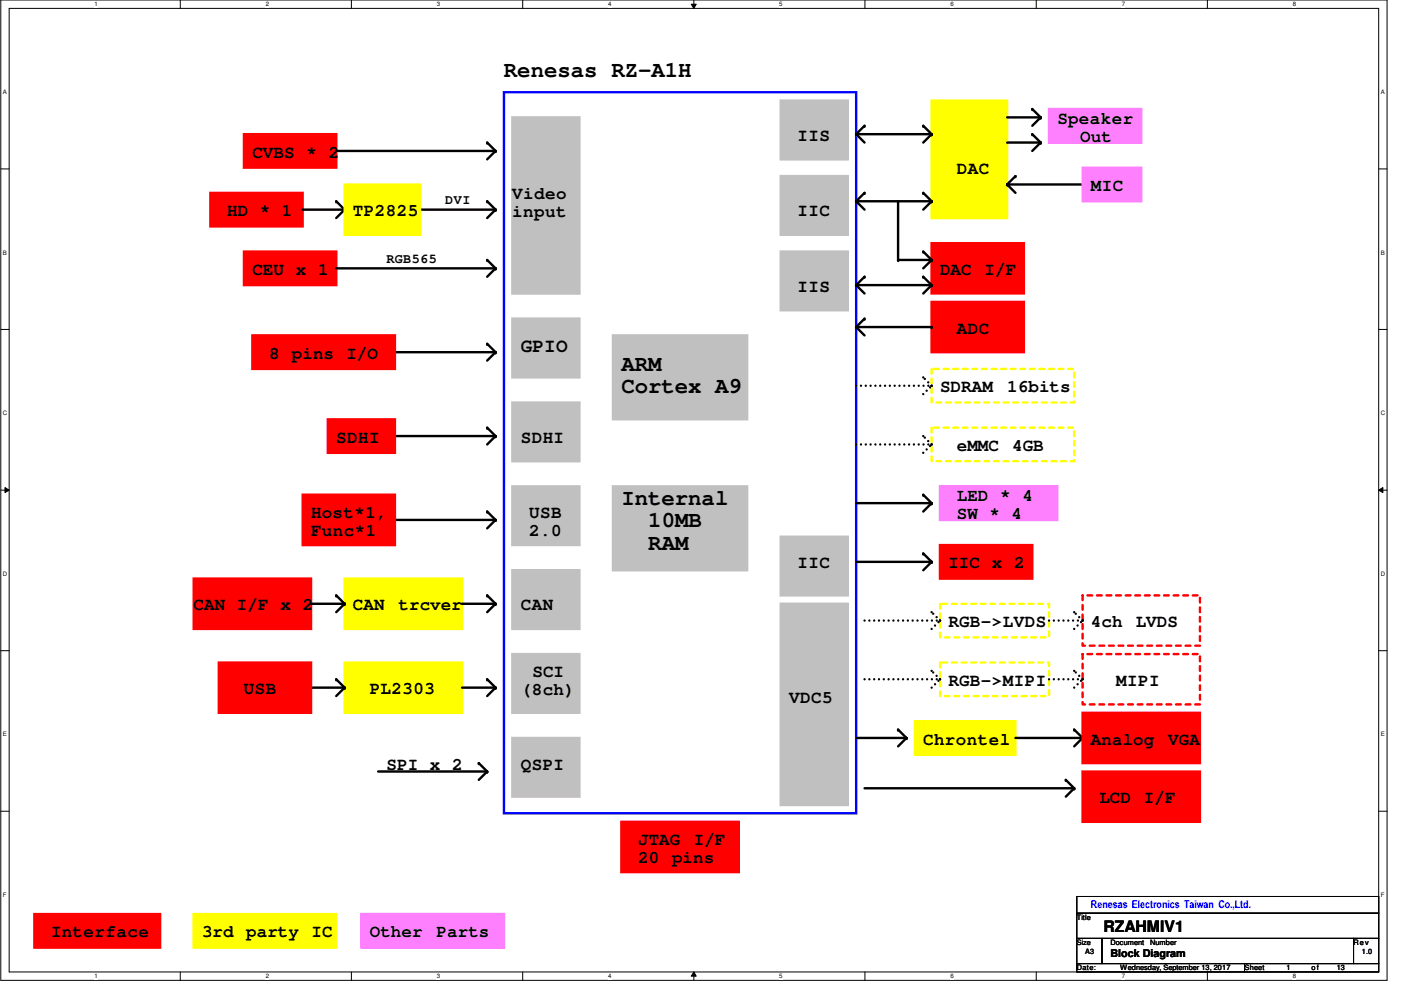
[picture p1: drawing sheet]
<svg xmlns="http://www.w3.org/2000/svg" width="297mm" height="210mm" viewBox="0 0 297 210" stroke-linecap="round" stroke-linejoin="round" font-family="sans-serif">
<path d="M.2 0h293.9v207.9h-293.9zM1.9 1.8h290.4v204.3h-290.4z" fill="none" stroke="#000" stroke-width=".21"/>
<g fill="#fff">
<path d="M20.1 .2h.6v1.4h-.6z"/>
<path d="M20.1 206.2h.6v1.4h-.6z"/>
</g>
<path d="M38.2 0v1.8M38.2 206.1v1.8" fill="none" stroke="#000" stroke-width=".21"/>
<g fill="#fff">
<path d="M56.3 .2h.7v1.4h-.7z"/>
<path d="M56.3 206.2h.7v1.4h-.7z"/>
</g>
<path d="M74.5 0v1.8M74.5 206.1v1.8" fill="none" stroke="#000" stroke-width=".21"/>
<g fill="#fff">
<path d="M92.6 .2h.7v1.4h-.7z"/>
<path d="M92.6 206.2h.7v1.4h-.7z"/>
</g>
<path d="M110.8 0v1.8M110.8 206.1v1.8" fill="none" stroke="#000" stroke-width=".21"/>
<g fill="#fff">
<path d="M128.9 .2h.7v1.4h-.7z"/>
<path d="M128.9 206.2h.7v1.4h-.7z"/>
</g>
<path d="M146.6 .9h1l-.5 .9zM147.1 0v1.8M147.1 206.1l.5 .9h-1zM147.1 206.1v1.8" fill="none" stroke="#000" stroke-width=".21"/>
<path d="M146.6 .9h1l-.5 .9zM147.1 206.1l.5 .9h-1z" fill="#000"/>
<g fill="#fff">
<path d="M165.2 .2h.7v1.4h-.7z"/>
<path d="M165.2 206.2h.7v1.4h-.7z"/>
</g>
<path d="M183.4 0v1.8M183.4 206.1v1.8" fill="none" stroke="#000" stroke-width=".21"/>
<g fill="#fff">
<path d="M201.5 .2h.7v1.4h-.7z"/>
<path d="M201.5 206.2h.7v1.4h-.7z"/>
</g>
<path d="M219.7 0v1.8M219.7 206.1v1.8" fill="none" stroke="#000" stroke-width=".21"/>
<g fill="#fff">
<path d="M237.8 .2h.7v1.4h-.7z"/>
<path d="M237.8 206.2h.7v1.4h-.7z"/>
</g>
<path d="M256 0v1.8M256 206.1v1.8" fill="none" stroke="#000" stroke-width=".21"/>
<g fill="#fff">
<path d="M274.1 .2h.7v1.4h-.7z"/>
<path d="M274.1 206.2h.7v1.4h-.7z"/>
<path d="M.6 18.8h.8v1.4h-.8z"/>
<path d="M292.8 18.8h.8v1.4h-.8z"/>
<path d="M.6 52.8h.8v1.4h-.8z"/>
<path d="M292.8 52.8h.8v1.4h-.8z"/>
</g>
<path d="M.2 35.8h1.7M292.3 35.8h1.8" fill="none" stroke="#000" stroke-width=".21"/>
<g fill="#fff">
<path d="M.6 86.9h.9v1.4h-.9z"/>
<path d="M292.8 86.9h.9v1.4h-.9z"/>
</g>
<path d="M.2 69.8h1.7M292.3 69.8h1.8" fill="none" stroke="#000" stroke-width=".21"/>
<g fill="#fff">
<path d="M.6 120.9h.9v1.4h-.9z"/>
<path d="M292.8 120.9h.9v1.4h-.9z"/>
</g>
<path d="M.2 103.9h1.7M1.1 103.4l.8 .5-.8 .5zM292.3 103.9l.9-.5v1zM292.3 103.9h1.8" fill="none" stroke="#000" stroke-width=".21"/>
<path d="M1.1 103.4l.8 .5-.8 .5zM292.3 103.9l.9-.5v1z" fill="#000"/>
<g fill="#fff">
<path d="M.6 155h.8v1.4h-.8z"/>
<path d="M292.8 155h.8v1.4h-.8z"/>
</g>
<path d="M.2 138h1.7M292.3 138h1.8" fill="none" stroke="#000" stroke-width=".21"/>
<g fill="#fff">
<path d="M.6 189h.8v1.4h-.8z"/>
<path d="M292.8 189h.7v1.4h-.7z"/>
</g>
<path d="M.2 172h1.7M292.3 172h1.8" fill="none" stroke="#000" stroke-width=".21"/>
<path d="M106.8 19.6h74.7v152.9h-74.7z" fill="none" stroke="#00f" stroke-width=".51"/>
<path d="M108.6 120.9h14.2v12.4h-14.2z" fill-rule="evenodd" fill="#c0c0c0"/>
<path d="M108.6 120.9h14.2v12.4h-14.2z" fill="none" stroke="#c0c0c0" stroke-width=".51"/>
<path d="M108.6 103.1h14.2v12.5h-14.2z" fill-rule="evenodd" fill="#c0c0c0"/>
<path d="M108.6 103.1h14.2v12.5h-14.2z" fill="none" stroke="#c0c0c0" stroke-width=".51"/>
<path d="M108.6 85.3h14.2v12.5h-14.2z" fill-rule="evenodd" fill="#c0c0c0"/>
<path d="M108.6 85.3h14.2v12.5h-14.2z" fill="none" stroke="#c0c0c0" stroke-width=".51"/>
<path d="M108.6 67.6h14.2v12.4h-14.2z" fill-rule="evenodd" fill="#c0c0c0"/>
<path d="M108.6 67.6h14.2v12.4h-14.2z" fill="none" stroke="#c0c0c0" stroke-width=".51"/>
<path d="M108.6 24.9h14.2v37.3h-14.2z" fill-rule="evenodd" fill="#c0c0c0"/>
<path d="M108.6 24.9h14.2v37.3h-14.2z" fill="none" stroke="#c0c0c0" stroke-width=".51"/>
<path d="M108.6 138.7h14.2v12.4h-14.2z" fill-rule="evenodd" fill="#c0c0c0"/>
<path d="M108.6 138.7h14.2v12.4h-14.2z" fill="none" stroke="#c0c0c0" stroke-width=".51"/>
<path d="M51.7 28.4h19.6v7.2h-19.6z" fill-rule="evenodd" fill="#f00"/>
<path d="M51.7 28.4h19.6v7.2h-19.6z" fill="none" stroke="#f00" stroke-width=".51"/>
<path d="M44.6 40.9h19.6v7.1h-19.6z" fill-rule="evenodd" fill="#f00"/>
<path d="M44.6 40.9h19.6v7.1h-19.6z" fill="none" stroke="#f00" stroke-width=".51"/>
<path d="M71.3 32h33.8M103.3 30.2l1.8 1.8M105.1 32l-1.8 1.8M89.1 44.4h16M103.3 42.7l1.8 1.7M105.1 44.4l-1.8 1.8" fill="none" stroke="#000" stroke-width=".51"/>
<g fill="#000">
<circle cx="103.3" cy="30.2" r=".25"/>
<circle cx="105.1" cy="32" r=".25"/>
<circle cx="103.3" cy="42.7" r=".25"/>
<circle cx="105.1" cy="44.4" r=".25"/>
</g>
<path d="M108.6 156.5h14.2v12.4h-14.2z" fill-rule="evenodd" fill="#c0c0c0"/>
<path d="M108.6 156.5h14.2v12.4h-14.2z" fill="none" stroke="#c0c0c0" stroke-width=".51"/>
<path d="M73.1 122.7h24.9v10.6h-24.9z" fill-rule="evenodd" fill="#ff0"/>
<path d="M73.1 122.7h24.9v10.6h-24.9z" fill="none" stroke="#ff0" stroke-width=".51"/>
<path d="M64.2 44.4h8.9M71.3 42.7l1.8 1.7M73.1 44.4l-1.8 1.8M83.7 92.5h21.4M103.3 90.7l1.8 1.8M105.1 92.5l-1.8 1.7M83.7 110.2h21.4M103.3 108.5l1.8 1.7M105.1 110.2l-1.8 1.8M80.2 163.6h23.1M101.5 161.8l1.8 1.8M103.3 163.6l-1.8 1.8" fill="none" stroke="#000" stroke-width=".51"/>
<g fill="#000">
<circle cx="71.3" cy="42.7" r=".25"/>
<circle cx="73.1" cy="44.4" r=".25"/>
<circle cx="103.3" cy="90.7" r=".25"/>
<circle cx="105.1" cy="92.5" r=".25"/>
<circle cx="103.3" cy="108.5" r=".25"/>
<circle cx="105.1" cy="110.2" r=".25"/>
<circle cx="101.5" cy="161.8" r=".25"/>
<circle cx="103.3" cy="163.6" r=".25"/>
</g>
<path d="M69.5 88.9h14.2v7.1h-14.2z" fill-rule="evenodd" fill="#f00"/>
<path d="M69.5 88.9h14.2v7.1h-14.2z" fill="none" stroke="#f00" stroke-width=".51"/>
<path d="M41.1 122.7h24.9v10.6h-24.9z" fill-rule="evenodd" fill="#f00"/>
<path d="M41.1 122.7h24.9v10.6h-24.9z" fill="none" stroke="#f00" stroke-width=".51"/>
<path d="M130 71.1h28.4v17.8h-28.4z" fill-rule="evenodd" fill="#c0c0c0"/>
<path d="M130 71.1h28.4v17.8h-28.4z" fill="none" stroke="#c0c0c0" stroke-width=".51"/>
<path d="M66 128h7.1M71.3 126.2l1.8 1.8M73.1 128l-1.8 1.8M98 128h7.1M103.3 126.2l1.8 1.8M105.1 128l-1.8 1.8" fill="none" stroke="#000" stroke-width=".51"/>
<g fill="#000">
<circle cx="71.3" cy="126.2" r=".25"/>
<circle cx="73.1" cy="128" r=".25"/>
<circle cx="103.3" cy="126.2" r=".25"/>
<circle cx="105.1" cy="128" r=".25"/>
</g>
<path d="M73.1 140.5h24.9v10.6h-24.9z" fill-rule="evenodd" fill="#ff0"/>
<path d="M73.1 140.5h24.9v10.6h-24.9z" fill="none" stroke="#ff0" stroke-width=".51"/>
<path d="M66 145.8h7.1M71.3 144l1.8 1.8M73.1 145.8l-1.8 1.8M98 145.8h7.1M103.3 144l1.8 1.8M105.1 145.8l-1.8 1.8" fill="none" stroke="#000" stroke-width=".51"/>
<g fill="#000">
<circle cx="71.3" cy="144" r=".25"/>
<circle cx="73.1" cy="145.8" r=".25"/>
<circle cx="103.3" cy="144" r=".25"/>
<circle cx="105.1" cy="145.8" r=".25"/>
</g>
<path d="M46.4 140.5h19.6v10.6h-19.6z" fill-rule="evenodd" fill="#f00"/>
<path d="M46.4 140.5h19.6v10.6h-19.6z" fill="none" stroke="#f00" stroke-width=".51"/>
<path d="M64.2 104.9h19.5v10.7h-19.5z" fill-rule="evenodd" fill="#f00"/>
<path d="M64.2 104.9h19.5v10.7h-19.5z" fill="none" stroke="#f00" stroke-width=".51"/>
<path d="M73.1 39.1h16v10.7h-16z" fill-rule="evenodd" fill="#ff0"/>
<path d="M73.1 39.1h16v10.7h-16z" fill="none" stroke="#ff0" stroke-width=".51"/>
<path d="M83.7 74.7h21.4M103.3 72.9l1.8 1.8M105.1 74.7l-1.8 1.8" fill="none" stroke="#000" stroke-width=".51"/>
<g fill="#000">
<circle cx="103.3" cy="72.9" r=".25"/>
<circle cx="105.1" cy="74.7" r=".25"/>
</g>
<path d="M53.5 71.1h30.2v7.1h-30.2z" fill-rule="evenodd" fill="#f00"/>
<path d="M53.5 71.1h30.2v7.1h-30.2z" fill="none" stroke="#f00" stroke-width=".51"/>
<path d="M7.3 193.8h26.6v7.1h-26.6z" fill-rule="evenodd" fill="#f00"/>
<path d="M7.3 193.8h26.6v7.1h-26.6z" fill="none" stroke="#f00" stroke-width=".51"/>
<path d="M41.1 193.8h30.2v7.1h-30.2z" fill-rule="evenodd" fill="#ff0"/>
<path d="M41.1 193.8h30.2v7.1h-30.2z" fill="none" stroke="#ff0" stroke-width=".51"/>
<path d="M76.6 193.8h30.2v7.1h-30.2z" fill-rule="evenodd" fill="#ff80ff"/>
<path d="M76.6 193.8h30.2v7.1h-30.2z" fill="none" stroke="#ff80ff" stroke-width=".51"/>
<path d="M51.7 53.3h19.6v7.2h-19.6z" fill-rule="evenodd" fill="#f00"/>
<path d="M51.7 53.3h19.6v7.2h-19.6z" fill="none" stroke="#f00" stroke-width=".51"/>
<path d="M71.3 56.9h33.8M103.3 55.1l1.8 1.8M105.1 56.9l-1.8 1.8" fill="none" stroke="#000" stroke-width=".51"/>
<g fill="#000">
<circle cx="103.3" cy="55.1" r=".25"/>
<circle cx="105.1" cy="56.9" r=".25"/>
</g>
<path d="M165.5 21.3h14.2v12.5h-14.2z" fill-rule="evenodd" fill="#c0c0c0"/>
<path d="M165.5 21.3h14.2v12.5h-14.2z" fill="none" stroke="#c0c0c0" stroke-width=".51"/>
<path d="M165.5 37.3h14.2v12.5h-14.2z" fill-rule="evenodd" fill="#c0c0c0"/>
<path d="M165.5 37.3h14.2v12.5h-14.2z" fill="none" stroke="#c0c0c0" stroke-width=".51"/>
<path d="M165.5 53.3h14.2v12.5h-14.2z" fill-rule="evenodd" fill="#c0c0c0"/>
<path d="M165.5 53.3h14.2v12.5h-14.2z" fill="none" stroke="#c0c0c0" stroke-width=".51"/>
<path d="M130 103.1h28.4v17.8h-28.4z" fill-rule="evenodd" fill="#c0c0c0"/>
<path d="M130 103.1h28.4v17.8h-28.4z" fill="none" stroke="#c0c0c0" stroke-width=".51"/>
<path d="M197.5 21.3h16v24.9h-16z" fill-rule="evenodd" fill="#ff0"/>
<path d="M197.5 21.3h16v24.9h-16z" fill="none" stroke="#ff0" stroke-width=".51"/>
<path d="M181.5 28.4h16M181.5 28.4l1.8 1.8M183.3 26.7l-1.8 1.7M195.7 26.7l1.8 1.7M197.5 28.4l-1.8 1.8M181.5 42.7h16M181.5 42.7l1.8 1.7M183.3 40.9l-1.8 1.8M195.7 40.9l1.8 1.8M197.5 42.7l-1.8 1.7" fill="none" stroke="#000" stroke-width=".51"/>
<g fill="#000">
<circle cx="181.5" cy="28.4" r=".25"/>
<circle cx="183.3" cy="26.7" r=".25"/>
<circle cx="195.7" cy="26.7" r=".25"/>
<circle cx="197.5" cy="28.4" r=".25"/>
<circle cx="181.5" cy="42.7" r=".25"/>
<circle cx="183.3" cy="40.9" r=".25"/>
<circle cx="195.7" cy="40.9" r=".25"/>
<circle cx="197.5" cy="42.7" r=".25"/>
</g>
<path d="M197.5 51.6h19.6v10.6h-19.6z" fill-rule="evenodd" fill="#f00"/>
<path d="M197.5 51.6h19.6v10.6h-19.6z" fill="none" stroke="#f00" stroke-width=".51"/>
<path d="M183.3 58.7l-1.8 1.8M190.4 42.7v12.4h7.1M195.7 58.7l1.8 1.8M195.7 53.3l1.8 1.8M197.5 55.1l-1.8 1.8M181.5 60.5l1.8 1.7M181.5 60.5h16M197.5 60.5l-1.8 1.7" fill="none" stroke="#000" stroke-width=".51"/>
<g fill="#000">
<circle cx="183.3" cy="58.7" r=".25"/>
<circle cx="190.4" cy="55.1" r=".25"/>
<circle cx="195.7" cy="53.3" r=".25"/>
<circle cx="195.7" cy="58.7" r=".25"/>
<circle cx="197.5" cy="55.1" r=".25"/>
<circle cx="181.5" cy="60.5" r=".25"/>
<circle cx="197.5" cy="60.5" r=".25"/>
</g>
<path d="M165.5 128h14.2v42.7h-14.2z" fill-rule="evenodd" fill="#c0c0c0"/>
<path d="M165.5 128h14.2v42.7h-14.2z" fill="none" stroke="#c0c0c0" stroke-width=".51"/>
<path d="M165.5 113.8h14.2v12.4h-14.2z" fill-rule="evenodd" fill="#c0c0c0"/>
<path d="M165.5 113.8h14.2v12.4h-14.2z" fill="none" stroke="#c0c0c0" stroke-width=".51"/>
<path d="M197.5 64h19.6v10.7h-19.6z" fill-rule="evenodd" fill="#f00"/>
<path d="M197.5 64h19.6v10.7h-19.6z" fill="none" stroke="#f00" stroke-width=".51"/>
<path d="M213.5 24.9h7.1M213.5 30.2h7.1M213.5 39.1h16M213.5 39.1l1.8 1.8M215.3 37.3l-1.8 1.8M218.9 23.1l1.7 1.8M218.9 28.4l1.7 1.8M220.6 30.2l-1.7 1.8M220.6 24.9l-1.7 1.8M181.5 69.3l1.8 1.8M181.5 69.3h16M183.3 67.6l-1.8 1.7" fill="none" stroke="#000" stroke-width=".51"/>
<g fill="#000">
<circle cx="213.5" cy="39.1" r=".25"/>
<circle cx="215.3" cy="37.3" r=".25"/>
<circle cx="218.9" cy="23.1" r=".25"/>
<circle cx="218.9" cy="28.4" r=".25"/>
<circle cx="220.6" cy="24.9" r=".25"/>
<circle cx="220.6" cy="30.2" r=".25"/>
<circle cx="229.5" cy="39.1" r=".25"/>
<circle cx="181.5" cy="69.3" r=".25"/>
<circle cx="183.3" cy="67.6" r=".25"/>
<circle cx="197.5" cy="69.3" r=".25"/>
</g>
<path d="M222.4 23.1h19.6v7.1h-19.6z" fill-rule="evenodd" fill="#ff80ff"/>
<path d="M222.4 23.1h19.6v7.1h-19.6z" fill="none" stroke="#ff80ff" stroke-width=".51"/>
<path d="M229.5 35.6h12.5v7.1h-12.5z" fill-rule="evenodd" fill="#ff80ff"/>
<path d="M229.5 35.6h12.5v7.1h-12.5z" fill="none" stroke="#ff80ff" stroke-width=".51"/>
<path d="M181.5 119.1h16M195.7 117.3l1.8 1.8M197.5 119.1l-1.8 1.8M181.5 156.5h10.7M190.4 154.7l1.8 1.8M192.2 156.5l-1.8 1.7" fill="none" stroke="#000" stroke-width=".51"/>
<g fill="#000">
<circle cx="195.7" cy="117.3" r=".25"/>
<circle cx="197.5" cy="119.1" r=".25"/>
<circle cx="190.4" cy="154.7" r=".25"/>
<circle cx="192.2" cy="156.5" r=".25"/>
</g>
<path d="M194 152.9h21.3v7.1h-21.3z" fill-rule="evenodd" fill="#ff0"/>
<path d="M194 152.9h21.3v7.1h-21.3z" fill="none" stroke="#ff0" stroke-width=".51"/>
<path d="M215.3 156.5h14.2M227.7 154.7l1.8 1.8M229.5 156.5l-1.8 1.7" fill="none" stroke="#000" stroke-width=".51"/>
<g fill="#000">
<circle cx="227.7" cy="154.7" r=".25"/>
<circle cx="229.5" cy="156.5" r=".25"/>
</g>
<path d="M229.5 151.1h24.9v10.7h-24.9z" fill-rule="evenodd" fill="#f00"/>
<path d="M229.5 151.1h24.9v10.7h-24.9z" fill="none" stroke="#f00" stroke-width=".51"/>
<path d="M229.5 163.6h24.9v10.6h-24.9z" fill-rule="evenodd" fill="#f00"/>
<path d="M229.5 163.6h24.9v10.6h-24.9z" fill="none" stroke="#f00" stroke-width=".51"/>
<path d="M183.3 167.1h44.4M226 165.4l1.7 1.7M227.7 167.1l-1.7 1.8" fill="none" stroke="#000" stroke-width=".51"/>
<g fill="#000">
<circle cx="226" cy="165.4" r=".25"/>
<circle cx="227.7" cy="167.1" r=".25"/>
</g>
<path d="M199.3 115.6h19.6v7.1h-19.6z" fill-rule="evenodd" fill="#f00"/>
<path d="M199.3 115.6h19.6v7.1h-19.6z" fill="none" stroke="#f00" stroke-width=".51"/>
<path d="M229.5 138.7h24.9v10.7h-24.9zM229.5 126.2h24.9v10.7h-24.9z" fill="none" stroke="#f00" stroke-width=".51" stroke-dasharray="1 1"/>
<path d="M197.5 78.2h30.2v7.1h-30.2zM197.5 90.7h30.2v7.1h-30.2zM199.3 128h23.1v7.1h-23.1zM199.3 140.5h23.1v7.1h-23.1z" fill="none" stroke="#ff0" stroke-width=".51" stroke-dasharray="1 1"/>
<g fill="none" stroke="#000" stroke-width=".51" stroke-dasharray="0 1">
<path d="M181.5 81.8h16M181.5 94.2h16M195.7 83.6l1.8-1.8M195.7 96l1.8-1.8M197.5 81.8l-1.8-1.8M197.5 94.2l-1.8-1.7M183.3 131.6h16M197.5 133.3l1.8-1.7M199.3 131.6l-1.8-1.8M222.4 131.6h7.1M227.7 133.3l1.8-1.7M229.5 131.6l-1.8-1.8"/>
<path d="M183.3 144h16M197.5 145.8l1.8-1.8M199.3 144l-1.8-1.8M222.4 144h7.1M227.7 145.8l1.8-1.8M229.5 144l-1.8-1.8"/>
</g>
<g fill="#000" stroke-dasharray="0 1">
<circle cx="195.7" cy="80" r=".25"/>
<circle cx="195.7" cy="92.5" r=".25"/>
<circle cx="197.5" cy="81.8" r=".25"/>
<circle cx="197.5" cy="94.2" r=".25"/>
<circle cx="197.5" cy="129.8" r=".25"/>
<circle cx="199.3" cy="131.6" r=".25"/>
<circle cx="227.7" cy="129.8" r=".25"/>
<circle cx="229.5" cy="131.6" r=".25"/>
<circle cx="197.5" cy="142.2" r=".25"/>
<circle cx="199.3" cy="144" r=".25"/>
<circle cx="227.7" cy="142.2" r=".25"/>
<circle cx="229.5" cy="144" r=".25"/>
</g>
<path d="M131.7 174.2h24.9v10.7h-24.9z" fill-rule="evenodd" fill="#f00"/>
<path d="M131.7 174.2h24.9v10.7h-24.9z" fill="none" stroke="#f00" stroke-width=".51"/>
<path d="M181.5 106.7h16M195.7 104.9l1.8 1.8M197.5 106.7l-1.8 1.8" fill="none" stroke="#000" stroke-width=".51"/>
<g fill="#000">
<circle cx="195.7" cy="104.9" r=".25"/>
<circle cx="197.5" cy="106.7" r=".25"/>
</g>
<path d="M199.3 103.1h24.9v7.1h-24.9z" fill-rule="evenodd" fill="#ff80ff"/>
<path d="M199.3 103.1h24.9v7.1h-24.9z" fill="none" stroke="#ff80ff" stroke-width=".51"/>
<path d="M228.3 190.1h64v3.5h-64zM228.3 193.6h64v5.4h-64zM228.3 199h5.3v5.3h-5.3zM233.6 199h53.4v5.3h-53.4zM287 199h5.3v5.3h-5.3zM228.3 204.3h35.6v1.8h-35.6zM263.9 204.3h28.4v1.8h-28.4z" fill="none" stroke="#000" stroke-width=".21"/>
<g font-size="4.7">
<text x="106.8" y="16.4">Renesas RZ-A1H</text>
<text x="131.7" y="78.6">ARM</text>
<text x="131.7" y="83.4">Cortex A9</text>
<text x="131.7" y="107.1">Internal</text>
<text x="137.5" y="111.8">10MB</text>
<text x="137.5" y="116.5">RAM</text>
</g>
<text font-size="4.1" x="110.4" y="74.6">GPIO</text>
<g font-size="3.7">
<text x="169.1" y="29.8">IIS</text>
<text x="224.2" y="26.3">Speaker</text>
<text x="53.5" y="33.4">CVBS * 2</text>
<text x="229" y="30">Out</text>
<text x="202.9" y="37">DAC</text>
<text x="231.3" y="40.5">MIC</text>
<text x="48.2" y="45.8">HD * 1</text>
<text x="74.8" y="45.8">TP2825</text>
<text x="108.6" y="42.3">Video</text>
<text x="108.6" y="46">input</text>
<text x="169.1" y="45.8">IIC</text>
<text x="53.5" y="58.3">CEU x 1</text>
<text x="199.3" y="58.3">DAC</text>
<text x="208.7" y="58.3">I/F</text>
<text x="169.1" y="61.8">IIS</text>
<text x="202.9" y="70.7">ADC</text>
<text x="57.1" y="76.1">8 pins I/O</text>
<text x="199.3" y="83.2">SDRAM</text>
<text x="213.6" y="83.2">16bits</text>
<text x="71.3" y="93.9">SDHI</text>
<text x="110.4" y="93.9">SDHI</text>
<text x="202.9" y="95.6">eMMC</text>
<text x="214.6" y="95.6">4GB</text>
<text x="202.9" y="106.3">LED * 4</text>
<text x="66" y="109.9">Host*1,</text>
<text x="66" y="113.6">Func*1</text>
<text x="112.2" y="109.9">USB</text>
<text x="112.2" y="113.6">2.0</text>
<text x="202.9" y="110">SW * 4</text>
<text x="169.1" y="120.5">IIC</text>
<text x="201.1" y="120.5">IIC x 2</text>
<text x="41.1" y="129.4">CAN I/F x 2</text>
<text x="74.8" y="129.4">CAN</text>
<text x="84.5" y="129.4">trcver</text>
<text x="110.4" y="129.4">CAN</text>
<text x="201.1" y="133">RGB-&gt;LVDS</text>
<text x="231.3" y="133">4ch</text>
<text x="240.8" y="133">LVDS</text>
<text x="112.9" y="143.6">SCI</text>
<text x="51.7" y="147.2">USB</text>
<text x="78.4" y="147.2">PL2303</text>
<text x="110.4" y="147.4">(8ch)</text>
<text x="167.3" y="149">VDC5</text>
<text x="201.1" y="145.4">RGB-&gt;MIPI</text>
<text x="236.6" y="145.4">MIPI</text>
<text x="195.7" y="157.9">Chrontel</text>
<text x="231.3" y="157.9">Analog</text>
<text x="247.7" y="157.9">VGA</text>
<text x="82" y="163.2">SPI x 2</text>
<text x="110.4" y="163.2">QSPI</text>
<text x="233.1" y="170.3">LCD</text>
<text x="242.5" y="170.3">I/F</text>
<text x="135.3" y="179.2">JTAG</text>
<text x="147.1" y="179.2">I/F</text>
<text x="135.3" y="182.9">20</text>
<text x="142.5" y="182.9">pins</text>
<text x="10.8" y="198.8">Interface</text>
<text x="42.8" y="198.8">3rd party</text>
<text x="66.1" y="198.8">IC</text>
<text x="78.4" y="198.8">Other</text>
<text x="92.6" y="198.8">Parts</text>
</g>
<text font-size="3.3" x="234" y="197.7">RZAHMIV1</text>
<g font-size="2.8">
<text x="94.4" y="43.3">DVI</text>
<text x="82" y="55.7">RGB565</text>
</g>
<text font-size="2.3" fill="#00f" x="231.3" y="192.4">Renesas Electronics Taiwan Co.,Ltd.</text>
<text font-size="2.3" x="235.4" y="202.9">Block Diagram</text>
<g font-size="1.6">
<text x="228.3" y="195.1">Title</text>
<text x="228.3" y="200.4">Size</text>
<text x="230.1" y="202.2">A3</text>
<text x="235.4" y="200.4">Document</text>
<text x="243.8" y="200.4">Number</text>
<text x="287" y="200.4">Rev</text>
<text x="288.8" y="202.2">1.0</text>
<text x="228.3" y="205.7">Date:</text>
<text x="237.5" y="205.7">Wednesday, September 13, 2017</text>
<text x="263.9" y="205.7">Sheet</text>
<text x="272.7" y="205.7">1</text>
<text x="278.1" y="205.7">o f</text>
<text x="283.4" y="205.7">13</text>
</g>
<g font-size="1.3">
<text x="20.1" y="1.3">1</text>
<text x="56.3" y="1.3">2</text>
<text x="92.6" y="1.3">3</text>
<text x="128.9" y="1.3">4</text>
<text x="165.2" y="1.3">5</text>
<text x="201.5" y="1.3">6</text>
<text x="237.8" y="1.3">7</text>
<text x="274.1" y="1.3">8</text>
<text x=".6" y="19.9">A</text>
<text x="292.8" y="19.9">A</text>
<text x=".6" y="54">B</text>
<text x="292.8" y="54">B</text>
<text x=".6" y="88">C</text>
<text x="292.8" y="88">C</text>
<text x=".6" y="122.1">D</text>
<text x="292.8" y="122.1">D</text>
<text x=".6" y="156.1">E</text>
<text x="292.8" y="156.1">E</text>
<text x=".6" y="190.2">F</text>
<text x="292.8" y="190.2">F</text>
<text x="20.1" y="207.4">1</text>
<text x="56.3" y="207.4">2</text>
<text x="92.6" y="207.4">3</text>
<text x="128.9" y="207.4">4</text>
<text x="165.2" y="207.4">5</text>
<text x="201.5" y="207.4">6</text>
<text x="237.8" y="207.4">7</text>
<text x="274.1" y="207.4">8</text>
</g>
</svg>
